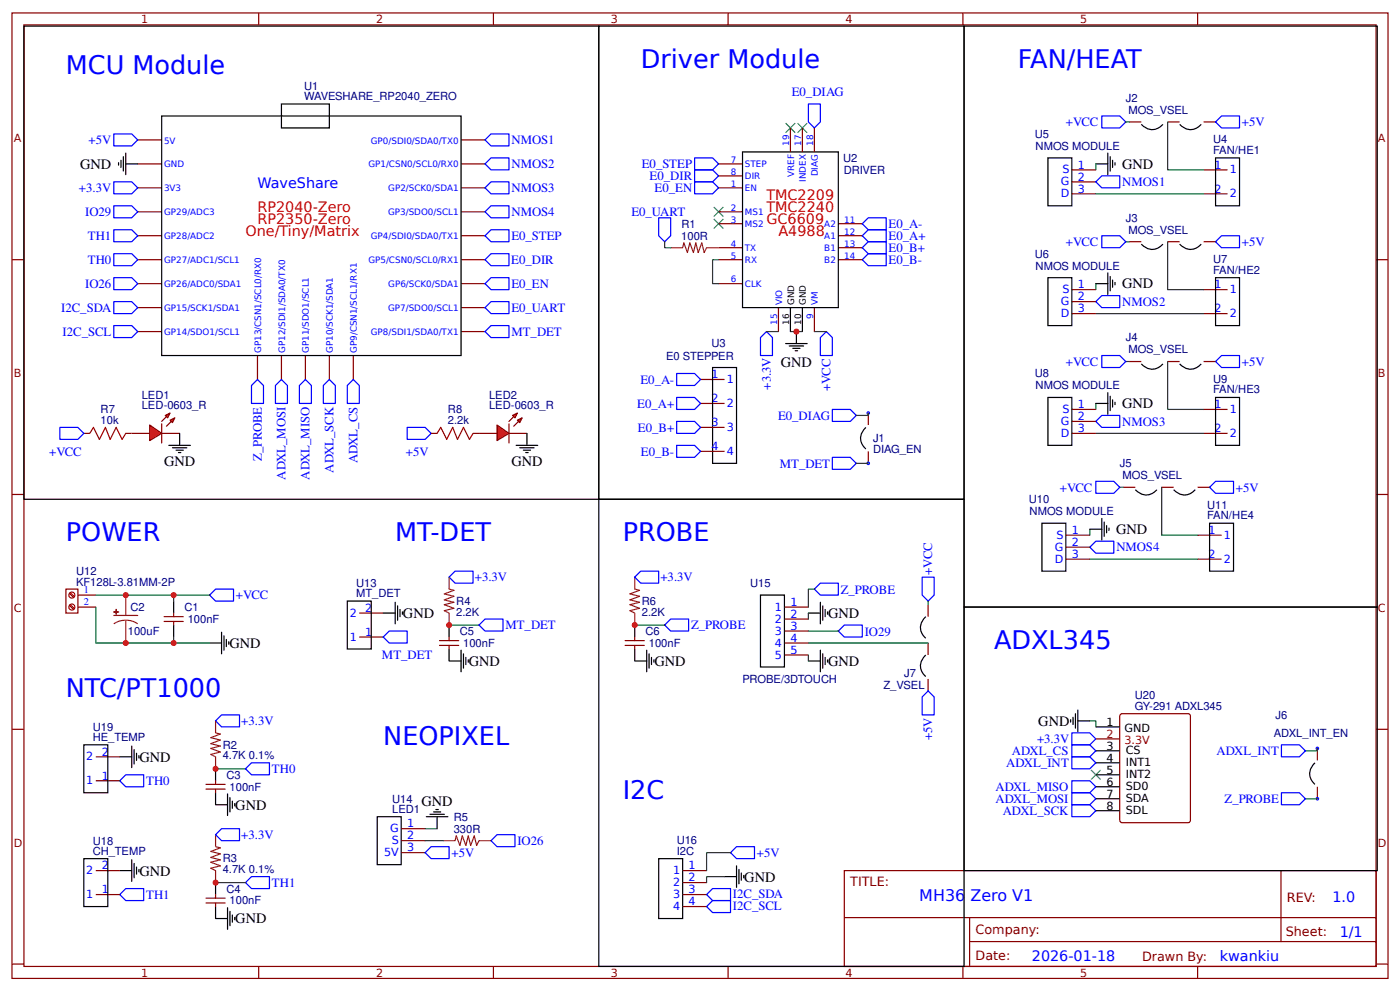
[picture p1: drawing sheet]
<svg xmlns="http://www.w3.org/2000/svg" width="309mm" height="219mm" viewBox="0 0 309 219" stroke-linecap="round" stroke-linejoin="round" font-family="sans-serif">
<g fill="none" stroke="#800" stroke-width=".26">
<path d="M2.6 2.9h304.1v213.2h-304.1zM5.3 5.5h298.7v208h-298.7zM57.1 2.9v2.6M109 2.9v2.6M160.9 2.9v2.6M212.7 2.9v2.6M264.6 2.9v2.6M30.4 36.2h5.3M30.4 30.9h5.3M101.9 36.2h5.3M101.9 30.9h5.3M158.7 36.2h5.3"/>
<path d="M158.7 38.8h5.3M174.6 28.3v5.2M177.3 28.3v5.2M179.9 28.3v5.2M236.8 37.5h5.3M249.5 26.9h2.6M258 26.9h2.6M265.9 37.5h5.3M265.9 26.9h2.7M2.6 57.4h2.7M30.4 57.4h5.3M30.4 41.5h5.3"/>
<path d="M30.4 46.8h5.3M30.4 52.1h5.3M101.9 57.4h5.3M101.9 41.5h5.3M101.9 46.8h5.3M101.9 52.1h5.3M158.7 57.4h5.3M158.7 41.5h5.3M158.7 46.8h5.3M158.7 54.7h5.3M158.7 49.4h5.3M185.2 57.4h5.3"/>
<path d="M185.2 52.1h5.3M185.2 54.7h5.3M185.2 49.4h5.3M236.8 42.8h5.3M236.8 40.2h5.3M249.5 53.4h2.6M258 53.4h2.6M265.9 42.8h5.3M265.9 53.4h2.7M304 57.4h2.7M30.4 62.7h5.3M30.4 67.9h5.3"/>
<path d="M30.4 73.2h5.3M56.9 78.5v5.3M62.2 78.5v5.3M67.5 78.5v5.3M72.8 78.5v5.3M78.1 78.5v5.3M101.9 62.7h5.3M101.9 67.9h5.3M101.9 73.2h5.3M158.7 62.7h5.3M172 67.9v5.3M179.9 67.9v5.3"/>
<path d="M236.8 64h5.3M236.8 66.6h5.3M236.8 69.3h5.3M249.5 79.9h2.6M258 79.9h2.6M265.9 64h5.3M265.9 69.3h5.3M265.9 79.9h2.7M18.5 95.7h1.3M27.8 95.7h1.3M154.8 83.8h5.3M154.8 89.1h5.3"/>
<path d="M154.8 99.7h5.3M154.8 94.4h5.3M191.8 91.2v2.7M191.8 99.7v2.6M236.8 90.4h5.3M236.8 93.1h5.3M236.8 95.7h5.3M265.9 90.4h5.3M265.9 95.7h5.3M2.6 109.2h2.7M235.5 118.2h5.3M248.2 107.6h2.6"/>
<path d="M256.6 107.6h2.7M264.6 107.6h2.6M264.6 118.2h5.3M304 109.2h2.7M17.2 134.1h4M17.2 131.4h4M36.2 137.3h4.3M36.2 136.2h4.3M38.4 135.4v.8M38.4 137.3v.8M79.4 135.4h5.3M173.3 134.1h5.3"/>
<path d="M173.3 136.7h5.3M173.3 139.4h5.3M205.1 133.6v2.6M235.5 120.9h5.3M235.5 123.5h5.3M264.6 123.5h5.3M79.4 140.7h5.3M97.1 142.6h4.2M97.1 141.5h4.2M99.2 140.7v.8M99.2 142.6v.8M138.1 142.6h4.2"/>
<path d="M138.1 141.5h4.2M140.2 140.7v.8M140.2 142.6v.8M173.3 142h5.3M173.3 144.7h5.3M205.1 142v2.7M205.1 150v2.6M247.5 157.9l.4-.3h14.6l.4 .3 .1 23.3-.3 .4-14.8 .1-.4-.2zM2.6 161.1h2.7M21.2 172.5h5.3M21.2 167.2h5.3M45.5 174.3h4.2"/>
<path d="M45.5 173.2h4.2M47.6 172.5v.7M47.6 174.3v.8M291 165.3v2.7M291 173.8v2.6M304 161.1h2.7M21.2 197.6h5.3M21.2 192.3h5.3M45.5 199.4h4.2M45.5 198.4h4.2M47.6 197.6v.8M47.6 199.4v.8"/>
<path d="M88.6 183h5.3M88.6 185.7h5.3M88.6 188.3h5.3M150.8 197.6h5.3M150.8 192.3h5.3M150.8 194.9h5.3M186.5 192.3h117.5v21.2h-117.5zM283 192.3v15.7M2.6 212.9h2.7M57.1 213.5v2.6M109 213.5v2.6M150.8 200.2h5.3"/>
<path d="M160.9 213.5v2.6M186.6 202.7h117.3M212.7 213.5v2.6M214.2 208h89.7M214.2 202.7v10.6M264.6 213.5v2.6M304 212.9h2.7"/>
</g>
<g fill="none" stroke="#000" stroke-width=".26">
<path d="M5.3 5.8h127v104.5h-127zM132.3 5.8h80.7v104.5h-80.7zM213 5.8h91.3v128.3h-91.3zM26.2 35.9v.6M26.7 35.4v1.6M27.3 34.6v3.2M27.8 36.2h2.6M27.8 33.8v4.8M35.7 25.6h66.2v52.9h-66.2zM62.2 23h10.6v5.3h-10.6zM164 33.5h21.2v34.4h-21.2zM231.5 34.9h5.3v10.6h-5.3z"/>
<path d="M242.1 36.2h2.6M244.7 33.8v4.8M245.3 34.6v3.2M245.8 35.4v1.6M246.3 35.9v.6M252.1 27.5a3 3 0 0 0 4.8 0M260.6 27.5a3 3 0 0 0 4.8 0M268.6 34.9h5.2v10.6h-5.2zM252.1 53.9a3 3 0 0 0 4.8 0M260.6 53.9a3 3 0 0 0 4.8 0M173.6 75.9h4.7M174.4 76.4h3.1"/>
<path d="M174.6 67.9v5.3M175.2 76.9h1.5M175.7 77.5h.5M175.9 73.2v2.7M177.3 67.9v5.3M231.5 61.3h5.3v10.6h-5.3zM242.1 62.7h2.6M244.7 60.3v4.7M245.3 61.1v3.1M245.8 61.9v1.5M246.3 62.4v.5M268.6 61.3h5.2v10.6h-5.2z"/>
<path d="M157.4 81.2h5.3v21.1h-5.3zM191.3 94.4a3 3 0 0 0 0 4.8M231.5 87.8h5.3v10.6h-5.3zM242.1 89.1h2.6M244.7 86.7v4.8M245.3 87.5v3.2M245.8 88.3v1.6M246.3 88.8v.6M252.1 80.4a3 3 0 0 0 4.8 0M260.6 80.4a3 3 0 0 0 4.8 0M268.6 87.8h5.2v10.6h-5.2zM132.3 110.3h80.7v103.2h-80.7z"/>
<path d="M230.2 115.6h5.3v10.6h-5.3zM240.8 116.9h2.6M243.4 114.5v4.8M243.9 115.3v3.2M244.5 116.1v1.6M245 116.6v.6M250.8 108.2a3 3 0 0 0 4.8 0M259.3 108.2a3 3 0 0 0 4.8 0M267.2 115.6h5.3v10.6h-5.3zM38.4 132.8v2.6M38.4 138.1v2.6M48.9 139.6v4.8"/>
<path d="M76.7 132.8h5.3v10.6h-5.3zM84.7 135.4h2.6M87.3 133v4.8M87.8 133.8v3.2M88.4 134.6v1.6M88.9 135.1v.6M99.2 138.1v2.6M140.2 138.1v2.6M168 131.4h5.3v15.9h-5.3zM178.6 135.4h2.6M181.2 133v4.8M181.8 133.8v3.2"/>
<path d="M182.3 134.6v1.6M182.8 135.1v.6M204.5 136.2a3 3 0 0 0 0 4.8M213 134.1h91.3v58.2h-91.3zM46.3 142h2.6M49.5 140.4v3.2M50 141.2v1.6M50.5 141.8v.5M99.2 143.4v2.6h2.7M101.9 143.6v4.8M102.4 144.4v3.2M102.9 145.2v1.6"/>
<path d="M103.5 145.7v.6M140.2 143.4v2.6h2.7M142.9 143.6v4.8M143.4 144.4v3.2M143.9 145.2v1.6M144.5 145.7v.6M178.6 146h2.6M181.2 143.6v4.8M181.8 144.4v3.2M182.3 145.2v1.6M182.8 145.7v.6M204.5 144.7a3 3 0 0 0 0 4.7"/>
<path d="M236.5 159v.5M237.1 158.4v1.6M237.6 157.6v3.2M238.1 159.2h2.7M238.1 156.8v4.8M18.5 164.5h5.3v10.6h-5.3zM26.5 167.2h2.6M29.1 164.8v4.7M29.6 165.6v3.2M30.2 166.4v1.6M30.7 166.9v.5M47.6 175.1v2.6h2.7"/>
<path d="M47.6 169.8v2.7M50.3 175.4v4.7M50.8 176.2v3.1M51.3 177v1.5M51.9 177.5v.5M95 179.9h3.2M95.8 179.3h1.6M96.3 178.8h.5M242.1 160.5h5.3M242.1 165.8h5.3M242.1 168.5h5.3M242.1 171.1h5.3"/>
<path d="M242.1 173.8h5.3M242.1 176.4h5.3M242.1 179.1h5.3M290.5 168.5a3 3 0 0 0 0 4.7M18.5 189.7h5.3v10.5h-5.3zM26.5 192.3h2.6M29.1 189.9v4.8M29.6 190.7v3.2M30.2 191.5v1.6M30.7 192v.6M47.6 194.9v2.7M83.3 180.4h5.3v10.6h-5.3z"/>
<path d="M94.2 180.4h4.8M96.6 180.4v2.6M145.5 189.7h5.3v13.2h-5.3zM160.1 193.6h2.6M162.7 191.2v4.8M163.2 192v3.2M163.8 192.8v1.6M164.3 193.4v.5M47.6 200.2v2.7h2.7M50.3 200.5v4.8M50.8 201.3v3.2M51.3 202.1v1.6"/>
<path d="M51.9 202.6v.5"/>
</g>
<g fill="none" stroke="#00f" stroke-width=".26">
<path d="M25.1 29.6h4l1.3 1.3-1.3 1.3h-4zM107.2 30.9l1.3-1.3h3.9v2.6h-3.9zM107.2 36.2l1.3-1.3h3.9v2.6h-3.9zM153.5 34.9h3.9l1.3 1.3-1.3 1.3h-3.9zM153.5 37.5h3.9l1.3 1.3-1.3 1.4h-3.9zM178.6 23h2.6v3.9l-1.3 1.4-1.3-1.4zM243.4 25.6h4l1.3 1.3-1.3 1.4h-4zM268.6 26.9l1.3-1.3h3.9v2.7h-3.9zM25.1 56h4l1.3 1.4-1.3 1.3h-4zM25.1 40.2h4l1.3 1.3-1.3 1.3h-4zM25.1 50.7h4l1.3 1.4-1.3 1.3h-4zM25.1 45.5h4l1.3 1.3-1.3 1.3h-4z"/>
<path d="M107.2 52.1l1.3-1.4h3.9v2.7h-3.9zM107.2 57.4l1.3-1.4h3.9v2.7h-3.9zM107.2 41.5l1.3-1.3h3.9v2.6h-3.9zM107.2 46.8l1.3-1.3h3.9v2.6h-3.9zM145.5 48.1h2.7v4l-1.4 1.3-1.3-1.3zM153.5 40.2h3.9l1.3 1.3-1.3 1.3h-3.9zM190.5 49.4l1.3-1.3h4v2.6h-4zM190.5 52.1l1.3-1.4h4v2.7h-4zM190.5 54.7l1.3-1.3h4v2.6h-4zM190.5 57.4l1.3-1.4h4v2.7h-4zM242.1 40.2l1.3-1.4h4v2.7h-4zM243.4 52.1h4l1.3 1.3-1.3 1.3h-4z"/>
<path d="M268.6 53.4l1.3-1.3h3.9v2.6h-3.9zM25.1 66.6h4l1.3 1.3-1.3 1.4h-4zM25.1 71.9h4l1.3 1.3-1.3 1.4h-4zM25.1 61.3h4l1.3 1.4-1.3 1.3h-4zM107.2 62.7l1.3-1.4h3.9v2.7h-3.9zM107.2 67.9l1.3-1.3h3.9v2.7h-3.9zM107.2 73.2l1.3-1.3h3.9v2.7h-3.9zM169.3 73.2l1.4 1.4v3.9h-2.7v-3.9zM182.6 73.2l1.3 1.4v3.9h-2.7v-3.9zM242.1 66.6l1.3-1.3h4v2.6h-4zM243.4 78.5h4l1.3 1.4-1.3 1.3h-4zM268.6 79.9l1.3-1.4h3.9v2.7h-3.9z"/>
<path d="M56.9 83.8l1.3 1.3v4h-2.6v-4zM62.2 83.8l1.3 1.3v4h-2.6v-4zM67.5 83.8l1.3 1.3v4h-2.7v-4zM72.8 83.8l1.3 1.3v4h-2.7v-4zM78.1 83.8l1.3 1.3v4h-2.7v-4zM149.5 82.5h4l1.3 1.3-1.3 1.3h-4zM149.5 87.8h4l1.3 1.3-1.3 1.3h-4zM149.5 93.1h4l1.3 1.3-1.3 1.3h-4zM149.5 98.4h4l1.3 1.3-1.3 1.3h-4zM183.9 90.4h4l1.3 1.4-1.3 1.3h-4zM242.1 93.1l1.3-1.3h4v2.6h-4zM183.9 101h4l1.3 1.3-1.3 1.4h-4z"/>
<path d="M242.1 106.3h4l1.3 1.3-1.3 1.4h-4zM267.2 107.6l1.4-1.3h3.9v2.7h-3.9zM46.3 131.4l1.3-1.3h4v2.7h-4zM86 139.4h4v2.6h-4l-1.3-1.3zM99.2 127.5l1.3-1.3h4v2.6h-4zM105.8 138.1l1.4-1.4h3.9v2.7h-3.9zM141.6 126.2h3.9v2.6h-3.9l-1.4-1.3zM146.8 138.1l1.4-1.4h3.9v2.7h-3.9zM179.9 130.1l1.3-1.3h4v2.6h-4zM185.2 139.4l1.3-1.3h4v2.6h-4zM203.7 127.5h2.7v3.9l-1.3 1.4-1.4-1.4zM240.8 120.9l1.3-1.4h4v2.7h-4z"/>
<path d="M47.6 159.2l1.3-1.3h4v2.6h-4zM205.1 152.6l1.3 1.3v4h-2.7v-4zM26.5 172.5l1.3-1.4h3.9v2.7h-3.9zM54.2 169.8l1.4-1.3h3.9v2.6h-3.9zM236.8 167.2h4l1.3 1.3-1.3 1.3h-4zM236.8 175.1h4l1.3 1.3-1.3 1.3h-4zM236.8 172.5h4l1.3 1.3-1.3 1.3h-4zM236.8 177.7h4l1.3 1.4-1.3 1.3h-4zM236.8 164.5h4l1.3 1.3-1.3 1.4h-4zM236.8 161.9h4l1.3 1.3-1.3 1.3h-4zM283.1 164.5h4l1.3 1.3-1.3 1.4h-4zM283.1 175.1h4l1.3 1.3-1.3 1.3h-4z"/>
<path d="M27.8 196.3h3.9v2.6h-3.9l-1.3-1.3zM47.6 184.4l1.3-1.4h4v2.7h-4zM54.2 194.9l1.4-1.3h3.9v2.7h-3.9zM93.9 188.3l1.3-1.3h4v2.7h-4zM108.5 185.7l1.3-1.3h4v2.6h-4zM156.1 197.6l1.3-1.3h4v2.6h-4zM161.4 188.3l1.3-1.3h4v2.7h-4zM156.1 200.2l1.3-1.3h4v2.7h-4z"/>
<circle cx="191.8" cy="91.2" r=".26"/>
<circle cx="191.8" cy="102.3" r=".26"/>
<circle cx="291" cy="176.4" r=".26"/>
<circle cx="291" cy="165.3" r=".26"/>
</g>
<g fill="#000" stroke="#3c3" stroke-width=".26">
<path d="M173.6 27.2l2.1 2.1zM175.7 27.2l-2.1 2.1z"/>
<path d="M176.2 27.2l2.1 2.1zM178.3 27.2l-2.1 2.1z"/>
<path d="M157.7 45.7l2.1 2.1zM159.8 45.7l-2.1 2.1z"/>
<path d="M157.7 48.4l2.1 2.1zM159.8 48.4l-2.1 2.1z"/>
<path d="M241 170.1l2.2 2.1zM243.2 170.1l-2.2 2.1z"/>
</g>
<g fill="none" stroke="#080" stroke-width=".26">
<path d="M242.1 36.2v1.3M248.7 26.9h.8M258 26.9v10.6h7.9M146.8 53.4v1.3h1.4M158.7 57.4h-1.3v5.3h1.3M242.1 42.8h23.8M248.7 53.4h.8M258 53.4v10.6h7.9M169.3 73.2h2.7M174.6 73.2h2.7M179.9 73.2h2.7M242.1 62.7v1.3"/>
<path d="M242.1 69.3h23.8M248.7 79.9h.8M258 79.9v10.5h7.9M191.8 91.2v.6h-2.6M242.1 89.1v1.3M242.1 95.7h23.8M189.2 102.3h2.6M240.8 116.9v1.3M247.4 107.6h.8M256.6 107.6v10.6h8M21.2 134.1v7.9h25.1M21.2 131.4h25.1"/>
<path d="M38.4 131.4v1.4M99.2 138.1h6.6M140.2 138.1h6.6M178.6 135.4v1.3M178.6 139.4h6.6M179.9 130.1h-1.3v4M205.1 132.8v.8M240.8 123.5h23.8M38.4 140.7v1.3M178.6 142h26.5M178.6 144.7v1.3M240.8 159.2h1.3v1.3"/>
<path d="M47.6 169.8h6.6M288.4 176.4h2.6M291 165.3v.5h-2.6M47.6 194.9h6.6M93.9 185.7h4M93.9 183h2.7M160.1 193.6h-4v1.3M161.4 188.3h-5.3v4"/>
</g>
<g fill="none" stroke="#a00000" stroke-width=".26">
<path d="M19.8 95.7l.8-1.3 1.4 2.6 1.3-2.6 1 2.6 1.4-2.6 1.3 2.6 .8-1.3M14.6 130.1h2.6v5.3h-2.6zM15.3 133.7l.9 .9M15.3 131.1l.9 .9M15.5 133.6l.9 .8M15.5 130.9l.9 .9"/>
<circle cx="15.9" cy="134.1" r=".67"/>
<circle cx="15.9" cy="131.4" r=".67"/>
</g>
<path d="M148.2 54.7h2.6l.3-1 .8 2.1 .5-2.1 .8 2.1 .5-2.1 .6 2.1 .7-2.1 .6 2.1 .5-1.1h2.6M25.1 135.9h5.3M27.8 137l1.4 .2 1.2 .6M27.8 137l-1.4 .2-1.3 .6M27.8 131.4v4.5M27.8 137v5M99.2 127.5v2.6l1.1 .3-2.1 .8 2.1 .5-2.1 .8 2.1 .5-2.1 .6 2.1 .8-2.1 .5 1 .5v2.7M140.2 127.5v2.6l1.1 .3-2.1 .8 2.1 .5-2.1 .8 2.1 .5-2.1 .6 2.1 .8-2.1 .5 1 .5v2.7M47.6 159.2v2.7l1.1 .2-2.1 .8 2.1 .6-2.1 .8 2.1 .5-2.1 .5 2.1 .8-2.1 .5 1 .6v2.6M47.6 184.4v2.6l1.1 .3-2.1 .8 2.1 .5-2.1 .8 2.1 .5-2.1 .5 2.1 .8-2.1 .6 1 .5v2.6M97.9 185.7h2.6l.3-1.1 .8 2.1 .5-2.1 .8 2.1 .6-2.1 .5 2.1 .8-2.1 .5 2.1 .5-1h2.7" fill="none" stroke="#8d2323" stroke-width=".26"/>
<g fill="#8d2323" stroke="#8d2323" stroke-width=".26">
<path d="M25.1 135.1l1.1 .1z"/>
<path d="M25.7 134.6v1.1z"/>
</g>
<path d="M242.1 163.2h5.3" fill="none" stroke="#900" stroke-width=".26"/>
<path d="M33.1 93.9l2.6 1.8-2.6 1.6z" fill="#f00" stroke="#800" stroke-width=".26"/>
<path d="M35.7 93.6v4.2" fill="none" stroke="#800" stroke-width=".26"/>
<g fill="#800" stroke="#800" stroke-width=".26">
<path d="M35.7 93.1l1.1-1.1z"/>
<path d="M36.8 94.1l1-1z"/>
</g>
<g fill="#f00" stroke="#800" stroke-width=".26">
<path d="M36.5 91.8l1.1-.6-.6 1.1z"/>
<path d="M37.6 92.8l1-.5-.5 1z"/>
</g>
<path d="M29.1 95.7h4M35.7 95.7h4M95.2 95.7h1.4M104.5 95.7h1.3" fill="none" stroke="#800" stroke-width=".26"/>
<path d="M37.3 98.4h4.8M38.1 98.9h3.2M38.9 99.4h1.6M39.4 100h.6M39.7 95.7v2.7" fill="none" stroke="#000" stroke-width=".26"/>
<path d="M13.2 94.4h4l1.3 1.3-1.3 1.3h-4zM90 94.4h3.9l1.3 1.3-1.3 1.3h-3.9z" fill="none" stroke="#00f" stroke-width=".26"/>
<path d="M96.6 95.7l.8-1.3 1.3 2.6 1.3-2.6 1.1 2.6 1.3-2.6 1.3 2.6 .8-1.3" fill="none" stroke="#a00000" stroke-width=".26"/>
<path d="M109.8 93.9l2.6 1.8-2.6 1.6z" fill="#f00" stroke="#800" stroke-width=".26"/>
<path d="M112.4 93.6v4.2" fill="none" stroke="#800" stroke-width=".26"/>
<g fill="#800" stroke="#800" stroke-width=".26">
<path d="M112.4 93.1l1.1-1.1z"/>
<path d="M113.5 94.1l1.1-1z"/>
</g>
<g fill="#f00" stroke="#800" stroke-width=".26">
<path d="M113.2 91.8l1.1-.6-.5 1.1z"/>
<path d="M114.3 92.8l1.1-.5-.6 1z"/>
</g>
<path d="M105.8 95.7h4M112.4 95.7h4" fill="none" stroke="#800" stroke-width=".26"/>
<path d="M114 98.4h4.8M114.8 98.9h3.2M115.6 99.4h1.6M116.2 100h.5M116.4 95.7v2.7" fill="none" stroke="#000" stroke-width=".26"/>
<g fill="#c00">
<circle cx="175.9" cy="73.2" r=".66"/>
<circle cx="140.2" cy="138.1" r=".66"/>
<circle cx="47.6" cy="169.8" r=".66"/>
<circle cx="47.6" cy="194.9" r=".66"/>
<circle cx="99.2" cy="138.1" r=".66"/>
<circle cx="27.8" cy="131.4" r=".66"/>
<circle cx="27.8" cy="142" r=".66"/>
<circle cx="38.4" cy="131.4" r=".66"/>
<circle cx="38.4" cy="142" r=".66"/>
</g>
<g font-size="5.6" fill="#00f">
<text x="14.6" y="16.4">MCU Module</text>
<text x="141.6" y="15">Driver Module</text>
<text x="224.9" y="15">FAN/HEAT</text>
<text x="14.6" y="119.5">POWER</text>
<text x="87.3" y="119.5">MT-DET</text>
<text x="137.6" y="119.5">PROBE</text>
<text x="219.6" y="143.4">ADXL345</text>
<text x="14.6" y="153.9">NTC/PT1000</text>
<text x="84.7" y="164.5">NEOPIXEL</text>
<text x="137.6" y="176.4">I2C</text>
</g>
<text font-size="3.5" fill="#00f" x="203.1" y="199.1">MH36 Zero V1</text>
<g font-size="3.2">
<text x="17.7" y="37.3">GND</text>
<text x="247.9" y="37.3">GND</text>
<text x="247.9" y="63.7">GND</text>
<text x="172.5" y="81">GND</text>
<text x="247.9" y="90.2">GND</text>
<text x="36.2" y="102.9">GND</text>
<text x="113" y="102.9">GND</text>
<text x="246.6" y="118">GND</text>
<text x="89" y="136.5">GND</text>
<text x="183" y="136.5">GND</text>
<text x="50.7" y="143.1">GND</text>
<text x="103.6" y="147.1">GND</text>
<text x="144.6" y="147.1">GND</text>
<text x="183" y="147.1">GND</text>
<text x="229.4" y="160.3">GND</text>
<text x="30.8" y="168.3">GND</text>
<text x="52" y="178.8">GND</text>
<text x="93.1" y="178">GND</text>
<text x="30.8" y="193.4">GND</text>
<text x="164.4" y="194.7">GND</text>
<text x="52" y="203.9">GND</text>
</g>
<g font-size="3.2" fill="#00f">
<text x="56.9" y="41.5">WaveShare</text>
<text x="294.4" y="199.2">1.0</text>
<text x="296" y="207">1/1</text>
<text x="228" y="212.3">2026-01-18</text>
<text x="269.5" y="212.2">kwankiu</text>
</g>
<g font-size="3.2" fill="#f00">
<text x="56.9" y="46.8">RP2040-Zero</text>
<text x="169.3" y="46.8">TMC2240</text>
<text x="169.3" y="44.1">TMC2209</text>
<text x="54.2" y="52.1">One/Tiny/Matrix</text>
<text x="56.9" y="49.4">RP2350-Zero</text>
<text x="169.3" y="49.4">GC6609</text>
<text x="172" y="52.1">A4988</text>
</g>
<g font-size="2.8" fill="#00f">
<text x="174.9" y="21.3">E0_DIAG</text>
<text x="235.5" y="27.9">+VCC</text>
<text x="274.4" y="27.9">+5V</text>
<text x="19.6" y="31.8">+5V</text>
<text x="113" y="31.8">NMOS1</text>
<text x="113" y="37.1">NMOS2</text>
<text x="141.8" y="37.2">E0_STEP</text>
<text x="143.5" y="39.8">E0_DIR</text>
<text x="248" y="41.1">NMOS1</text>
<text x="17.4" y="42.4">+3.3V</text>
<text x="18.8" y="47.7">IO29</text>
<text x="113" y="42.4">NMOS3</text>
<text x="113" y="47.7">NMOS4</text>
<text x="139.5" y="47.7">E0_UART</text>
<text x="144.6" y="42.5">E0_EN</text>
<text x="19.4" y="53">TH1</text>
<text x="113" y="53">E0_STEP</text>
<text x="196.3" y="50.3">E0_A-</text>
<text x="196.3" y="53">E0_A+</text>
<text x="19.4" y="58.3">TH0</text>
<text x="113" y="58.3">E0_DIR</text>
<text x="196.3" y="55.6">E0_B+</text>
<text x="196.3" y="58.3">E0_B-</text>
<text x="235.5" y="54.4">+VCC</text>
<text x="274.4" y="54.4">+5V</text>
<text x="18.8" y="63.6">IO26</text>
<text x="113" y="63.6">E0_EN</text>
<text x="13.5" y="68.9">I2C_SDA</text>
<text x="113" y="68.9">E0_UART</text>
<text x="248" y="67.6">NMOS2</text>
<text x="13.8" y="74.2">I2C_SCL</text>
<text x="113" y="74.2">MT_DET</text>
<text x="235.5" y="80.8">+VCC</text>
<text x="274.4" y="80.8">+5V</text>
<text x="141.5" y="84.8">E0_A-</text>
<text x="170.3" y="86.1" transform="rotate(-90 170.3 86.1)">+3.3V</text>
<text x="183.5" y="86.5" transform="rotate(-90 183.5 86.5)">+VCC</text>
<text x="140.8" y="90.1">E0_A+</text>
<text x="140.9" y="95.4">E0_B+</text>
<text x="171.9" y="92.7">E0_DIAG</text>
<text x="248" y="94">NMOS3</text>
<text x="10.9" y="100.7">+VCC</text>
<text x="57.8" y="101.9" transform="rotate(-90 57.8 101.9)">Z_PROBE</text>
<text x="89.7" y="100.6">+5V</text>
<text x="141.6" y="100.6">E0_B-</text>
<text x="63.1" y="105.9" transform="rotate(-90 63.1 105.9)">ADXL_MOSI</text>
<text x="68.4" y="105.9" transform="rotate(-90 68.4 105.9)">ADXL_MISO</text>
<text x="73.7" y="104.4" transform="rotate(-90 73.7 104.4)">ADXL_SCK</text>
<text x="79" y="102.3" transform="rotate(-90 79 102.3)">ADXL_CS</text>
<text x="172.3" y="103.3">MT_DET</text>
<text x="234.2" y="108.6">+VCC</text>
<text x="273" y="108.6">+5V</text>
<text x="246.6" y="121.8">NMOS4</text>
<text x="104.9" y="128.4">+3.3V</text>
<text x="145.9" y="128.4">+3.3V</text>
<text x="185.7" y="131.1">Z_PROBE</text>
<text x="205.9" y="126.9" transform="rotate(-90 205.9 126.9)">+VCC</text>
<text x="52.1" y="132.4">+VCC</text>
<text x="111.7" y="139">MT_DET</text>
<text x="152.7" y="139">Z_PROBE</text>
<text x="191" y="140.4">IO29</text>
<text x="84.4" y="145.6">MT_DET</text>
<text x="53.3" y="160.2">+3.3V</text>
<text x="205.9" y="163.5" transform="rotate(-90 205.9 163.5)">+5V</text>
<text x="223.6" y="166.8">ADXL_CS</text>
<text x="229.1" y="164.1">+3.3V</text>
<text x="268.8" y="166.7">ADXL_INT</text>
<text x="32.3" y="173.4">TH0</text>
<text x="60.1" y="170.7">TH0</text>
<text x="222.3" y="169.4">ADXL_INT</text>
<text x="220" y="177.4">ADXL_MOSI</text>
<text x="220" y="174.7">ADXL_MISO</text>
<text x="270.5" y="177.4">Z_PROBE</text>
<text x="53.3" y="185.3">+3.3V</text>
<text x="221.5" y="180">ADXL_SCK</text>
<text x="99.8" y="189.3">+5V</text>
<text x="114.3" y="186.6">IO26</text>
<text x="167.2" y="189.3">+5V</text>
<text x="60.1" y="195.8">TH1</text>
<text x="32.3" y="198.6">TH1</text>
<text x="161.9" y="201.1">I2C_SCL</text>
<text x="161.9" y="198.4">I2C_SDA</text>
</g>
<g font-size="2.8" fill="#800">
<text x="187.9" y="195.7">TITLE:</text>
<text x="284.3" y="199.2">REV:</text>
<text x="215.5" y="206.4">Company:</text>
<text x="284.1" y="206.9">Sheet:</text>
<text x="215.5" y="212.1">Date:</text>
<text x="252.3" y="212.2">Drawn By:</text>
</g>
<g font-size="2.5" fill="#800">
<text x="31.2" y="5.1">1</text>
<text x="83.1" y="5.1">2</text>
<text x="134.9" y="5.1">3</text>
<text x="186.8" y="5.1">4</text>
<text x="238.7" y="5.1">5</text>
<text x="3" y="31.4">A</text>
<text x="304.4" y="31.4">A</text>
<text x="3" y="83.3">B</text>
<text x="304.4" y="83.3">B</text>
<text x="3" y="135.1">C</text>
<text x="304.4" y="135.1">C</text>
<text x="3" y="187">D</text>
<text x="304.4" y="187">D</text>
<text x="31.2" y="215.7">1</text>
<text x="83.1" y="215.7">2</text>
<text x="134.9" y="215.7">3</text>
<text x="186.8" y="215.7">4</text>
<text x="238.7" y="215.7">5</text>
</g>
<g font-size="2.5" fill="#000080">
<text x="67.2" y="22.2">WAVESHARE_RP2040_ZERO</text>
<text x="67.2" y="19.9">U1</text>
<text x="248.7" y="22.5">J2</text>
<text x="249.3" y="25.1">MOS_VSEL</text>
<text x="186.3" y="35.7">U2</text>
<text x="228.6" y="30.4">U5</text>
<text x="228.8" y="33.1">NMOS MODULE</text>
<text x="268" y="34">FAN/HE1</text>
<text x="268" y="31.6">U4</text>
<text x="186.4" y="38.4">DRIVER</text>
<text x="150.5" y="52.9">100R</text>
<text x="150.6" y="50.3">R1</text>
<text x="248.7" y="48.9">J3</text>
<text x="249.3" y="51.6">MOS_VSEL</text>
<text x="228.6" y="56.9">U6</text>
<text x="228.8" y="59.5">NMOS MODULE</text>
<text x="268" y="58.1">U7</text>
<text x="268" y="60.4">FAN/HE2</text>
<text x="157.2" y="76.7">U3</text>
<text x="248.7" y="75.4">J4</text>
<text x="147.2" y="79.4">E0 STEPPER</text>
<text x="228.6" y="83.4">U8</text>
<text x="249.3" y="78">MOS_VSEL</text>
<text x="31.3" y="88.1">LED1</text>
<text x="108" y="88.1">LED2</text>
<text x="228.8" y="86">NMOS MODULE</text>
<text x="268" y="86.9">FAN/HE3</text>
<text x="268" y="84.6">U9</text>
<text x="22.2" y="93.6">10k</text>
<text x="22.2" y="91.2">R7</text>
<text x="31.3" y="90.4">LED-0603_R</text>
<text x="99" y="93.6">2.2k</text>
<text x="99" y="91.2">R8</text>
<text x="108" y="90.4">LED-0603_R</text>
<text x="192.9" y="100">DIAG_EN</text>
<text x="192.9" y="97.6">J1</text>
<text x="247.4" y="103.2">J5</text>
<text x="248" y="105.8">MOS_VSEL</text>
<text x="227.3" y="111.1">U10</text>
<text x="227.5" y="113.8">NMOS MODULE</text>
<text x="266.7" y="112.3">U11</text>
<text x="266.7" y="114.7">FAN/HE4</text>
<text x="16.8" y="126.9">U12</text>
<text x="16.8" y="129.3">KF128L-3.81MM-2P</text>
<text x="78.7" y="132">MT_DET</text>
<text x="78.7" y="129.7">U13</text>
<text x="165.7" y="129.6">U15</text>
<text x="28.8" y="135">C2</text>
<text x="40.8" y="135">C1</text>
<text x="41.5" y="137.6">100nF</text>
<text x="100.8" y="136">2.2K</text>
<text x="100.8" y="133.6">R4</text>
<text x="141.8" y="136">2.2K</text>
<text x="141.8" y="133.6">R6</text>
<text x="28.2" y="140.2">100uF</text>
<text x="101.6" y="140.3">C5</text>
<text x="102.3" y="142.9">100nF</text>
<text x="142.6" y="140.3">C6</text>
<text x="143.3" y="142.9">100nF</text>
<text x="199.8" y="149.5">J7</text>
<text x="164" y="150.8">PROBE/3DTOUCH</text>
<text x="195.2" y="152.1">Z_VSEL</text>
<text x="250.7" y="154.5">U20</text>
<text x="20.5" y="161.4">U19</text>
<text x="250.7" y="156.8">GY-291 ADXL345</text>
<text x="281.8" y="158.8">J6</text>
<text x="20.5" y="163.7">HE_TEMP</text>
<text x="49.2" y="167.7">4.7K 0.1%</text>
<text x="49.2" y="165.4">R2</text>
<text x="281.4" y="162.7">ADXL_INT_EN</text>
<text x="50" y="172">C3</text>
<text x="50.7" y="174.6">100nF</text>
<text x="86.6" y="179.6">LED1</text>
<text x="86.6" y="177.3">U14</text>
<text x="100.2" y="183.9">330R</text>
<text x="100.3" y="181.2">R5</text>
<text x="20.5" y="188.9">CH_TEMP</text>
<text x="20.5" y="186.5">U18</text>
<text x="49.2" y="190.5">R3</text>
<text x="149.5" y="188.8">I2C</text>
<text x="149.5" y="186.5">U16</text>
<text x="49.2" y="192.9">4.7K 0.1%</text>
<text x="50" y="197.1">C4</text>
<text x="50.7" y="199.8">100nF</text>
</g>
<g font-size="2.5" fill="#00f">
<text x="234.4" y="41">G</text>
<text x="234.7" y="38.3">S</text>
<text x="238.1" y="37.3">1</text>
<text x="238.1" y="39.9">2</text>
<text x="268.3" y="37.3">1</text>
<text x="271.7" y="38.3">1</text>
<text x="234.4" y="43.6">D</text>
<text x="238.1" y="42.5">3</text>
<text x="268.3" y="42.5">2</text>
<text x="271.7" y="43.6">2</text>
<text x="234.7" y="64.8">S</text>
<text x="238.1" y="63.7">1</text>
<text x="268.3" y="63.7">1</text>
<text x="271.7" y="64.8">1</text>
<text x="234.4" y="67.4">G</text>
<text x="234.4" y="70.1">D</text>
<text x="238.1" y="66.4">2</text>
<text x="238.1" y="69">3</text>
<text x="268.3" y="69">2</text>
<text x="271.7" y="70.1">2</text>
<text x="157.2" y="83.6">1</text>
<text x="157.2" y="88.8">2</text>
<text x="160.6" y="84.6">1</text>
<text x="160.6" y="89.9">2</text>
<text x="157.2" y="94.1">3</text>
<text x="160.6" y="95.2">3</text>
<text x="234.4" y="93.9">G</text>
<text x="234.7" y="91.2">S</text>
<text x="238.1" y="90.2">1</text>
<text x="238.1" y="92.8">2</text>
<text x="238.1" y="95.5">3</text>
<text x="268.3" y="90.2">1</text>
<text x="268.3" y="95.5">2</text>
<text x="271.7" y="91.2">1</text>
<text x="157.2" y="99.4">4</text>
<text x="160.6" y="100.5">4</text>
<text x="234.4" y="96.5">D</text>
<text x="271.7" y="96.5">2</text>
<text x="233.4" y="119">S</text>
<text x="236.8" y="118">1</text>
<text x="267" y="118">1</text>
<text x="270.4" y="119">1</text>
<text x="233" y="121.7">G</text>
<text x="233" y="124.3">D</text>
<text x="236.8" y="120.6">2</text>
<text x="236.8" y="123.2">3</text>
<text x="267" y="123.2">2</text>
<text x="270.4" y="124.3">2</text>
<text x="77.3" y="136.2">2</text>
<text x="80.7" y="135.1">2</text>
<text x="171.2" y="134.9">1</text>
<text x="171.2" y="137.5">2</text>
<text x="174.6" y="133.8">1</text>
<text x="174.6" y="136.5">2</text>
<text x="77.3" y="141.5">1</text>
<text x="80.7" y="140.4">1</text>
<text x="171.2" y="140.2">3</text>
<text x="171.2" y="142.8">4</text>
<text x="174.6" y="139.1">3</text>
<text x="174.6" y="141.8">4</text>
<text x="171.2" y="145.5">5</text>
<text x="174.6" y="144.4">5</text>
<text x="19.1" y="168">2</text>
<text x="22.5" y="166.9">2</text>
<text x="19.1" y="173.2">1</text>
<text x="22.5" y="172.2">1</text>
<text x="86.2" y="183.8">G</text>
<text x="90" y="182.8">1</text>
<text x="90" y="185.4">2</text>
<text x="84.8" y="189.1">5V</text>
<text x="86.5" y="186.5">S</text>
<text x="90" y="188.1">3</text>
<text x="19.1" y="193.1">2</text>
<text x="22.5" y="197.3">1</text>
<text x="22.5" y="192">2</text>
<text x="148.7" y="193.1">1</text>
<text x="148.7" y="195.7">2</text>
<text x="152.1" y="192">1</text>
<text x="152.1" y="194.7">2</text>
<text x="152.1" y="197.3">3</text>
<text x="19.1" y="198.4">1</text>
<text x="148.7" y="198.4">3</text>
<text x="148.7" y="201">4</text>
<text x="152.1" y="200">4</text>
</g>
<g font-size="2.5">
<text x="244.5" y="160.3">1</text>
<text x="248.4" y="161.6">GND</text>
<text x="244.5" y="165.6">3</text>
<text x="248.7" y="166.6">CS</text>
<text x="244.5" y="168.2">4</text>
<text x="244.5" y="170.9">5</text>
<text x="244.5" y="173.5">6</text>
<text x="248.7" y="169.3">INT1</text>
<text x="248.7" y="171.9">INT2</text>
<text x="244.5" y="176.2">7</text>
<text x="244.5" y="178.8">8</text>
<text x="248.7" y="174.6">SD0</text>
<text x="248.7" y="177.2">SDA</text>
<text x="248.7" y="179.9">SDL</text>
</g>
<g font-size="2.5" fill="#900">
<text x="244.5" y="162.9">2</text>
<text x="248.4" y="164.3">3.3V</text>
</g>
<g font-size="2.3" fill="#00f">
<text x="18.5" y="130.9">1</text>
<text x="18.5" y="133.6">2</text>
</g>
<g font-size="1.9" fill="#00f">
<text x="36.2" y="31.7">5V</text>
<text x="81.9" y="31.7">GP0/SDI0/SDA0/TX0</text>
<text x="161.5" y="35.9">7</text>
<text x="174.4" y="32.2" transform="rotate(-90 174.4 32.2)">19</text>
<text x="177" y="32.2" transform="rotate(-90 177 32.2)">17</text>
<text x="179.7" y="32.2" transform="rotate(-90 179.7 32.2)">18</text>
<text x="36.2" y="37">GND</text>
<text x="81.4" y="37">GP1/CSN0/SCL0/RX0</text>
<text x="161.5" y="41.2">1</text>
<text x="161.5" y="38.6">8</text>
<text x="164.6" y="37">STEP</text>
<text x="164.6" y="39.6">DIR</text>
<text x="175.4" y="39.1" transform="rotate(-90 175.4 39.1)">VREF</text>
<text x="178.1" y="40.2" transform="rotate(-90 178.1 40.2)">INDEX</text>
<text x="180.7" y="38.9" transform="rotate(-90 180.7 38.9)">DIAG</text>
<text x="36.2" y="47.6">GP29/ADC3</text>
<text x="36.2" y="42.3">3V3</text>
<text x="85.7" y="47.6">GP3/SDO0/SCL1</text>
<text x="85.8" y="42.3">GP2/SCK0/SDA1</text>
<text x="161.5" y="46.5">2</text>
<text x="164.6" y="42.3">EN</text>
<text x="164.6" y="47.6">MS1</text>
<text x="36.2" y="52.9">GP28/ADC2</text>
<text x="81.9" y="52.9">GP4/SDI0/SDA0/TX1</text>
<text x="161.5" y="49.2">3</text>
<text x="164.6" y="50.2">MS2</text>
<text x="182.1" y="52.9">A1</text>
<text x="182.1" y="50.2">A2</text>
<text x="186.5" y="51.8">12</text>
<text x="186.5" y="49.2">11</text>
<text x="36.2" y="58.2">GP27/ADC1/SCL1</text>
<text x="81.4" y="58.2">GP5/CSN0/SCL0/RX1</text>
<text x="161.5" y="54.5">4</text>
<text x="161.5" y="57.1">5</text>
<text x="164.6" y="55.5">TX</text>
<text x="164.6" y="58.2">RX</text>
<text x="182.1" y="58.2">B2</text>
<text x="182.1" y="55.5">B1</text>
<text x="186.5" y="57.1">14</text>
<text x="186.5" y="54.5">13</text>
<text x="36.2" y="63.4">GP26/ADC0/SDA1</text>
<text x="85.8" y="63.4">GP6/SCK0/SDA1</text>
<text x="161.5" y="62.4">6</text>
<text x="164.6" y="63.4">CLK</text>
<text x="36.2" y="68.7">GP15/SCK1/SDA1</text>
<text x="85.7" y="68.7">GP7/SDO0/SCL1</text>
<text x="171.7" y="71.7" transform="rotate(-90 171.7 71.7)">15</text>
<text x="172.8" y="67.4" transform="rotate(-90 172.8 67.4)">VIO</text>
<text x="179.7" y="70.5" transform="rotate(-90 179.7 70.5)">9</text>
<text x="180.7" y="67.4" transform="rotate(-90 180.7 67.4)">VM</text>
<text x="36.2" y="74">GP14/SDO1/SCL1</text>
<text x="57.7" y="78" transform="rotate(-90 57.7 78)">GP13/CSN1/SCL0/RX0</text>
<text x="63" y="78" transform="rotate(-90 63 78)">GP12/SDI1/SDA0/TX0</text>
<text x="68.3" y="78" transform="rotate(-90 68.3 78)">GP11/SDO1/SCL1</text>
<text x="73.6" y="78" transform="rotate(-90 73.6 78)">GP10/SCK1/SDA1</text>
<text x="78.8" y="78" transform="rotate(-90 78.8 78)">GP9/CSN1/SCL1/RX1</text>
<text x="81.9" y="74">GP8/SDI1/SDA0/TX1</text>
</g>
<g font-size="1.9">
<text x="174.4" y="71.7" transform="rotate(-90 174.4 71.7)">16</text>
<text x="175.4" y="67.4" transform="rotate(-90 175.4 67.4)">GND</text>
<text x="177" y="71.7" transform="rotate(-90 177 71.7)">10</text>
<text x="178.1" y="67.4" transform="rotate(-90 178.1 67.4)">GND</text>
</g>
</svg>
